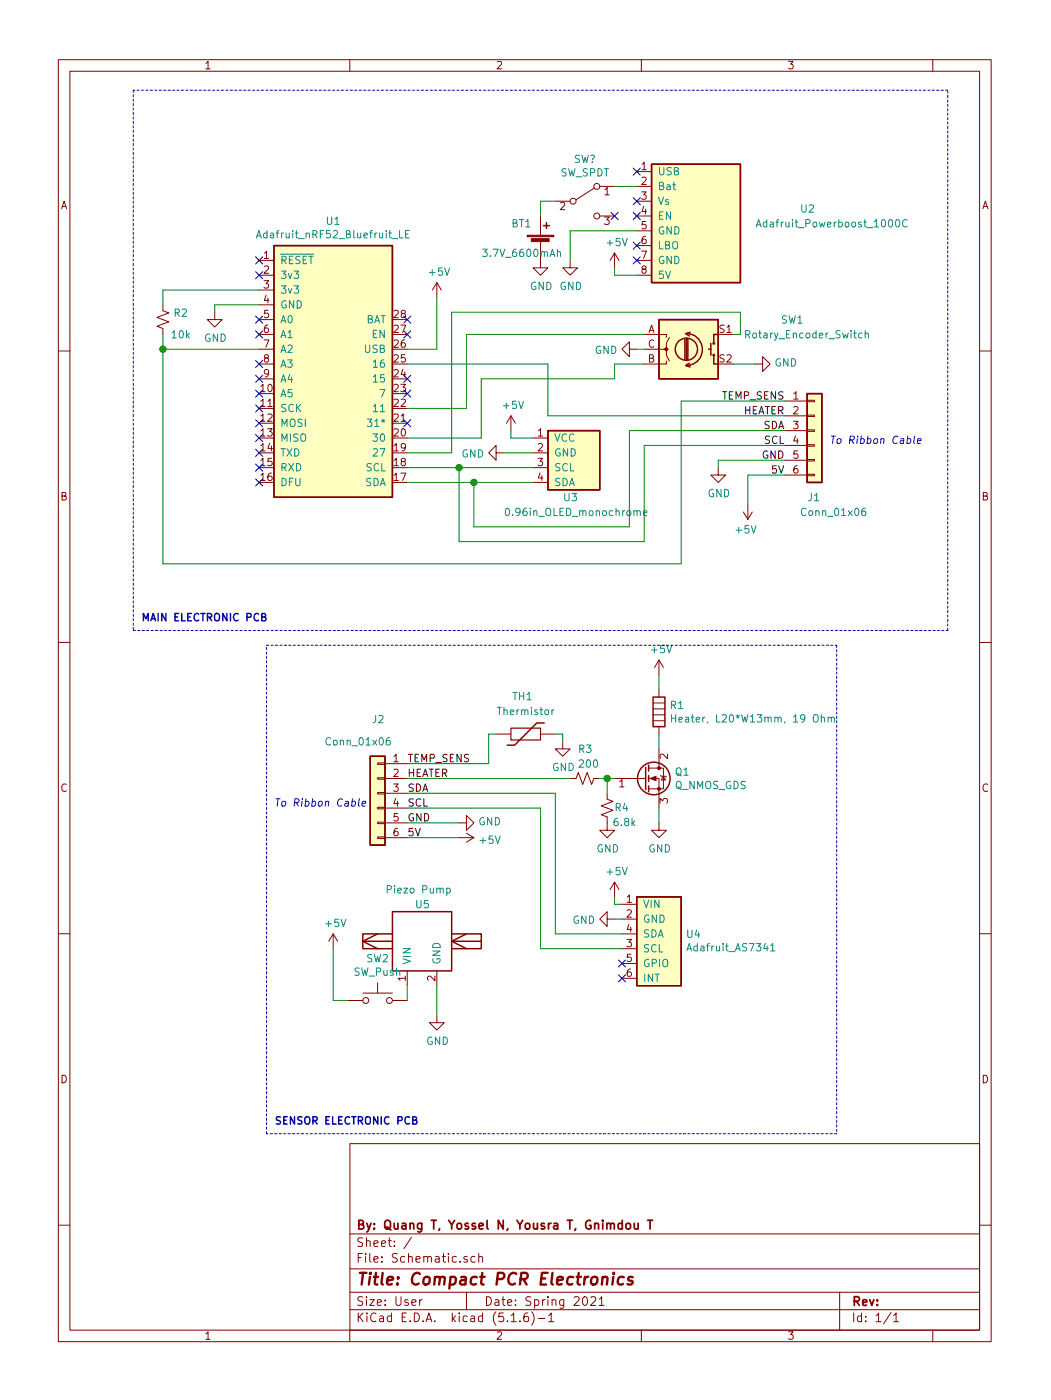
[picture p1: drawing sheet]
<svg xmlns="http://www.w3.org/2000/svg" width="180mm" height="240mm" viewBox="0 0 180 240" stroke-linecap="round" stroke-linejoin="round" font-family="sans-serif">
<g fill="none" stroke="#840000" stroke-width=".17">
<path d="M10 10.2h160v220h-160zM12 12.2h156v216.1h-156zM60 10.2v2M110 10.2v2M160 10.2v2M92.7 37.1v3.3M95.2 34.5h2.6M102 32.2l-3.2 2.1M102.9 32h2.5M102.9 37.1h2.5M109.2 29.4h2.6M109.2 32h2.6"/>
<path d="M109.2 34.5h2.6M109.2 37.1h2.6M109.2 39.6h2.6M27.9 52.3v1l1.1 .4-2.1 .8 2.1 .7-2.1 .8 1 .4v1M36.8 53.6v1.2h1.3l-1.3 1.3-1.2-1.3h1.2M44.4 44.7h2.6M44.4 47.2h2.6M44.4 49.8h2.6M44.4 52.3h2.6M44.4 54.8h2.6M44.4 57.4h2.6M44.4 59.9h2.6"/>
<path d="M74.9 48.5v2.5M74.9 48.5l-.7 1.3M74.9 48.5l.8 1.3M92.7 41.4v4.6h1.3l-1.3 1.2-1.3-1.2h1.3M97.8 44.7v1.3h1.3l-1.3 1.2-1.3-1.2h1.3M105.4 43.4l-.8 1.3M105.4 43.4v2.6M105.4 43.4l.8 1.3M107.9 59.9v-1.2l-1.2 1.2 1.2 1.3v-1.3h1.3M109.2 42.1h2.6M109.2 44.7h2.6M109.2 47.2h2.6"/>
<path d="M110.5 57.4h3.8v.5M110.5 59.9h3.8v1l.5 1.1M114.8 57.9l-.5 1v1h-.5M10 60.2h2M44.4 62.5h2.6M44.4 65h2.6M85.1 77.7v-1.3l-1.3 1.3 1.3 1.3v-1.3h1.3M87.6 71.4l-.7 1.2M87.6 71.4v2.5M87.6 71.4l.8 1.2M91.4 75.2h2.6M91.4 77.7h2.6"/>
<path d="M114.3 62v.5h-3.8M129.5 62.5h1.3v-1.3l1.3 1.3-1.3 1.2v-1.2M134.6 68.8h3.8M134.6 71.4h3.8M134.6 73.9h3.8M134.6 76.4h3.8M134.6 79h3.8M138.4 78.9h1.3v.2h-1.3zM138.4 76.3h1.3v.3h-1.3zM138.4 71.2h1.3v.3h-1.3zM138.4 68.7h1.3v.2h-1.3zM138.4 73.8h1.3v.2h-1.3z"/>
<path d="M168 60.2h2M91.4 80.2h2.6M91.4 82.8h2.6M123.2 80.2v1.3h1.3l-1.3 1.3-1.3-1.3h1.3M127.5 87.9l.8 1.2M128.3 86.6v2.5M129 87.9l-.7 1.2M134.6 81.5h3.8M138.4 81.4h1.3v.2h-1.3zM10 110.2h2M113 113.3v2.5M113 118.3v1.3"/>
<path d="M113 113.3l-.7 1.2M113 113.3l.8 1.2M168 110.2h2M64.8 138.5h1.2v.3h-1.2zM64.8 133.5h1.2v.2h-1.2zM64.8 130.9h1.2v.3h-1.2zM64.8 136h1.2v.3h-1.2zM66 133.6h3.8M66 131h3.8M66 136.1h3.8M66 138.7h3.8M85.1 126h2.5"/>
<path d="M92.7 126h2.5M96.5 127.2v1.3h1.3l-1.3 1.3-1.3-1.3h1.3M97.8 133.6h1l.4-1 .7 2 .8-2 .8 2 .4-1h1M104.1 136.1v1l1.1 .4-2.1 .8 2.1 .7-2.1 .8 1 .4v2.3h1.3l-1.3 1.2-1.2-1.2h1.2M105.4 133.6h5.3M111.3 133.6h1.7v5.1M111.3 131.8h2.5v3.6h-2.5M112 120.6h2M112 123.7h2M112 122.7h2M112 121.6h2M113 124.7v1.3"/>
<path d="M113 128.5v3.3M113.3 133.1l.1 .1h.8l.1 .1M113.8 133.2l.4 .6h-.8zM64.8 141.1h1.2v.2h-1.2zM64.8 143.6h1.2v.3h-1.2zM66 141.2h3.8M66 143.7h3.8M78.7 141.2h1.3v-1.3l1.3 1.3-1.3 1.3v-1.3M78.7 143.7h2.6M80 143l1.3 .7M81.3 143.7l-1.3 .8M104.1 157.7v-1.3l-1.2 1.3 1.2 1.3v-1.3h1.3"/>
<path d="M105.4 151.4v2.5M105.4 151.4l-.8 1.2M105.4 151.4l.8 1.2M106.7 155.2h2.5M106.7 157.7h2.5M113 141.2v1.3h1.3l-1.3 1.2-1.2-1.2h1.2M10 160.2h2M57.1 160.3l-.7 1.2M57.1 160.3v2.5M57.1 160.3l.8 1.2M59.7 171.7h2.5M62.2 170.4h5.1"/>
<path d="M64.8 168.6v1.8M67.3 171.7h2.5M69.8 166.6v2.5M74.9 174.2v1.3h1.3l-1.3 1.3-1.2-1.3h1.2M74.9 166.6v2.5M106.7 160.3h2.5M106.7 162.8h2.5M106.7 165.3h2.5M106.7 167.9h2.5M168 160.2h2M60 196.2h108v32.1h-108zM10 210.2h2"/>
<path d="M60 217.7h108M60 211.7h108M70.6 212.3l-1.3 2M80.1 215.7a.37 .37 0 0 0-.5 .1v.2l.5 .2 .1 .1-.2 .3-.4-.1M81.5 215.7l-.4-.1-.3 .3v.6l.3 .1 .4-.1M82.1 215.7h.1a.37 .37 0 0 1 .6 .1v.8M82.1 215.1v1.5M168 210.2h2M60 228.3v1.9M60 224.7h108M60 221.8h108M72 223v1"/>
<path d="M72.4 223l-.3 .1-.1 .2M80 221.8v2.9M87.7 226.8h.8M89.2 226.7v.1M90.6 225.3a.59 .59 0 0 0-.8 .6v.6l.2 .2 .4 .1 .2-.1 .1-.5-.1-.3h-.5l-.3 .3M91.2 225.1a1.71 1.71 0 0 1 0 2.3M92.3 226.2h1.2M94.1 225.7l.4-.4v1.5M94.1 226.8h.9M100.1 222.7l.3-.2a.94 .94 0 0 1 0 1.5l-.3-.1-.1-.2-.1-.6zM101.3 222.7l.2-.2h.4l.2 .2 .1 .2-.1 .2-.8 .9h.9M102.8 222.9l.4-.4v1.5"/>
<path d="M102.8 224h.8M110 228.3v1.9M144 221.8v6.5M152.8 225.2l-1.2 2M153.3 225.7l.4-.4v1.5M153.3 226.8h.8M160 228.3v1.9"/>
<circle cx="98.3" cy="34.5" r=".51"/>
<circle cx="102.4" cy="32" r=".51"/>
<circle cx="102.4" cy="37.1" r=".51"/>
<circle cx="62.7" cy="171.7" r=".51"/>
<circle cx="66.8" cy="171.7" r=".51"/>
</g>
<path d="M103.4 219.3a.52 .52 0 0 1 .8 .1l-.1 1M105.2 219.1l-.2 1.3M105.3 218.4l-.1 .1 .1 .1 .1-.1-.1-.1v.2M107 219.2a.68 .68 0 0 0-1 .3v.8l.3 .1 .6-.1M108.5 219.2a.49 .49 0 0 0-.8 .3l.1 .2 .5 .1 .2 .2-.3 .4-.6-.1" fill="none" stroke="#840000" stroke-width=".41"/>
<path d="M106.7 210l-.4-.1-.3 .3 .1 .6 .2 .1 .4-.1M106.7 209.4v1.5M107.4 210l.2-.1 .5 .1v.8l-.2 .1-.5-.1zM108.8 209.9v.8a.39 .39 0 0 0 .6 .1M109.4 209.9v1M111.1 209.4h.8M111.5 209.4v1.5" fill="none" stroke="#840000" stroke-width=".3"/>
<g fill="none" stroke="#840000" stroke-width=".25">
<path d="M93.2 38.7h1M93.7 38.2v1M111.8 28.2h15.2v20.3h-15.2zM47 42.1h20.3v43.2h-20.3zM113 54.8h10.2v10.2h-10.2zM117.5 58.1v3.6M117.7 57.2a2.74 2.74 0 0 1 2.8 2.8 2.74 2.74 0 0 1-2.8 2.7M117.7 58.1v3.6M118 58.1v3.6M118.4 57l-.8 .3 .6 .3M121.5 59.9h.4M121.9 58.9v2"/>
<path d="M123.2 57.4h-.8v1.5M94 73.9h8.9v10.2h-8.9zM118.2 62.3l-.6 .4 .8 .3M122.4 60.9v1.6h.8M138.4 67.5h2.6v15.3h-2.6zM112 119.6h2v5.1h-2zM63.5 129.8h2.5v15.2h-2.5zM93.3 124.1h-1.2l-3.8 3.8h-1.3M110.7 131.7v3.8M111.3 131.3v1M111.3 133.1v1M111.3 134.9v1"/>
<path d="M67.3 156.4h10.2v10.2h-10.2zM109.2 153.9h7.6v15.2h-7.6zM62.2 161.5h5.1M64.8 160.3l-2.6 1.2 2.6 1.3M67.3 160.3h-5.1v2.5h5.1M77.5 160.3h5v2.5h-5M77.5 161.5h5M80 160.3l-2.5 1.2 2.5 1.3"/>
<circle cx="117.7" cy="59.9" r="1.9"/>
<circle cx="122.4" cy="58.9" r=".13"/>
<circle cx="122.4" cy="60.9" r=".13"/>
<circle cx="112.1" cy="133.6" r="2.79"/>
</g>
<g fill="#840000" stroke="#840000" stroke-width=".17">
<path d="M111.5 133.6l1-.4v.8z"/>
<path d="M90.4 40.4h4.6v.2h-4.6z"/>
<path d="M91.1 41h3.1v.5h-3.1z"/>
<circle cx="113" cy="135.4" r=".25"/>
<circle cx="113" cy="131.8" r=".25"/>
<circle cx="114.3" cy="59.9" r=".25"/>
</g>
<g fill="#ffffc2" stroke="#ffffc2" stroke-width=".17">
<path d="M63.5 129.8h2.5v15.2h-2.5z"/>
<path d="M111.8 28.2h15.2v20.3h-15.2z"/>
<path d="M109.2 153.9h7.6v15.2h-7.6z"/>
<path d="M47 42.1h20.3v43.2h-20.3z"/>
<path d="M138.4 67.5h2.6v15.3h-2.6z"/>
<path d="M113 54.8h10.2v10.2h-10.2z"/>
<path d="M94 73.9h8.9v10.2h-8.9z"/>
</g>
<g fill="none" stroke="#008484" stroke-width=".17">
<path d="M68.5 39.6v1.2h.6M70.2 39.6h-.6v1.2h.6M129.7 38.9l.4-1.2 .5 1.2M129.8 38.6h.6M153.7 37.8l.2-.1a.67 .67 0 0 1 .4 .6 .67 .67 0 0 1-.4 .6l-.3-.2v-.2zM155.6 37.8a.51 .51 0 0 0-.6 0 .51 .51 0 0 0-.2 .6 .46 .46 0 0 0 .3 .5 .46 .46 0 0 0 .5-.1M44 40.8l.4-1.2 .4 1.2M44.1 40.5h.6M69.6 40.2h.4M95.6 43.3l.2-.1h.3v.8M147.9 57.2h-.4l-.3 .2 .2 .5h.5M148.4 57.3l.2-.1h.3v.8"/>
<path d="M148.4 56.7v1.3M63 71.9h.8l-.4 .5 .3 .1 .1 .5-.1 .1-.5 .1-.2-.1M86.8 87.3l.2-.1a.67 .67 0 0 1 .4 .6 .67 .67 0 0 1-.4 .7l-.3-.3v-.2zM109.3 87.8l.2-.2 .3 .1v.8M110.4 88l.6-.1-.1-.2-.4-.1-.1 .2v.6h.5M148.4 87.2l-.4 .1a.87 .87 0 0 0 0 1.2l.5-.2v-.5l-.5-.1-.2 .2M66.9 126.6l-.4 .1a.87 .87 0 0 0 0 1.1l.4-.1v-.5l-.4-.1-.3 .2M94.7 121.8v.8M95 121.8l-.3 .2M115.2 122.6v1.3M115.2 123.2h.7M115.9 122.6v1.3"/>
<path d="M140.9 123.2l.2-.1h.3v.8M142 123.2l.2-.1h.3l.1 .8M142 123.1v.8M142.6 123.2l.1-.1h.4v.8M76.6 152.5l.4-.1 .2 .2-.1 .6h-.5M132.2 162.3l.3-.4v1.3M132.2 163.2h.7"/>
</g>
<path d="M87.6 125h5.1v2h-5.1z" fill="none" stroke="#840000" stroke-width=".2"/>
<path d="M22.9 15.5v92.7M162.6 15.5h-139.7M22.9 108.2h139.7M45.7 110.7h97.8M143.5 110.7v83.8M162.6 108.2v-92.7M45.7 194.5v-83.8M143.5 194.5h-97.8" fill="none" stroke="#0000c2" stroke-width=".17" stroke-dasharray=".4 .4"/>
<g fill="none" stroke="#008400" stroke-width=".17">
<path d="M95.2 34.5h-2.5v2.6M105.4 32h3.8M109.2 39.6h-11.4v5.1M27.9 59.9h16.5M27.9 57.4v39.4h88.9v-28h17.8M44.4 49.8h-16.5v2.5M44.4 52.3h-7.6v1.3M74.9 51v8.9h-5.1M105.4 46v1.2h3.8M109.2 59.9h1.3M110.5 57.4h-30.5v12.7h-10.2M125.7 57.4h1.3v-3.8h-49.5v24.1h-7.7"/>
<path d="M69.8 62.5h24.2v8.9h40.6M86.4 77.7h5M87.6 73.9v1.3h3.8M110.5 62.5h-5.1v2.5h-22.9v10.2h-12.7M125.7 62.5h3.8M134.6 79h-11.4v1.2M134.6 76.4h-24.1v16.5h-31.8v-12.7M134.6 73.9h-26.7v16.5h-26.6v-7.6M69.8 80.2h21.6M69.8 82.8h21.6M134.6 81.5h-6.3v5.1M113 115.8v2.5"/>
<path d="M69.8 133.6h28M69.8 136.1h25.4v24.2h11.5M69.8 138.7h22.9v24.1h14M85.1 126h-1.3v5h-14M95.2 126h1.3v1.2M102.9 133.6h2.5M104.1 133.6v2.5M113 126v2.5M113 138.7v2.5M69.8 143.7h8.9M69.8 141.2h8.9M105.4 153.9v1.3h1.3"/>
<path d="M105.4 157.7h1.3M57.1 162.8v8.9h2.6M69.8 169.1v2.6M74.9 169.1v5.1"/>
</g>
<path d="M155.7 75.3h.3l.2 .2-.1 .6h-.5M156.9 74.8l-.2 1.1 .2 .2M157.4 75.7l.6-.1v-.3h-.5l-.2 .6 .2 .2h.4M60.4 137.5h.4l.2 .2-.2 .6h-.5M61.6 137.1l-.1 1.1 .1 .1M62.1 137.9l.6-.1v-.3h-.5l-.1 .7 .1 .1h.4" fill="none" stroke="#0000c2" stroke-width=".17"/>
<path d="M44.9 105.9l.5-.1 .2-.2-.1-.2-.2-.1h-.4v1.2h.5l.2-.1v-.3l-.3-.2M70.8 192.2h.5l.2-.2-.1-.2-.2-.2h-.4v1.3h.5l.2-.2v-.2l-.3-.3" fill="none" stroke="#0000c2" stroke-width=".25"/>
<g fill="#008400" stroke="#008400" stroke-width=".25">
<circle cx="104.1" cy="133.6" r=".51"/>
<circle cx="27.9" cy="59.9" r=".51"/>
<circle cx="78.7" cy="80.2" r=".51"/>
<circle cx="81.3" cy="82.8" r=".51"/>
</g>
<g fill="none" stroke="#000084" stroke-width=".17">
<path d="M104.8 36.5l1.2 1.2M106 36.5l-1.2 1.2M108.6 28.8l1.2 1.3M108.6 36.5l1.2 1.2M108.6 33.9l1.2 1.2M109.8 28.8l-1.2 1.3M109.8 36.5l-1.2 1.2M109.8 33.9l-1.2 1.2M43.8 44.1l1.3 1.2M43.8 46.6l1.3 1.2M43.8 54.2l1.3 1.3M43.8 56.8l1.3 1.2"/>
<path d="M45.1 44.1l-1.3 1.2M45.1 46.6l-1.3 1.2M45.1 54.2l-1.3 1.3M45.1 56.8l-1.3 1.2M69.2 54.2l1.3 1.3M69.2 56.8l1.3 1.2M70.5 54.2l-1.3 1.3M70.5 56.8l-1.3 1.2M108.6 44.1l1.2 1.2M108.6 41.5l1.2 1.3M109.8 44.1l-1.2 1.2M109.8 41.5l-1.2 1.3"/>
<path d="M43.8 77.1l1.3 1.2M43.8 79.6l1.3 1.3M43.8 74.6l1.3 1.2M43.8 72l1.3 1.2M43.8 69.5l1.3 1.2M43.8 61.9l1.3 1.2M43.8 64.4l1.3 1.2M43.8 66.9l1.3 1.3M45.1 77.1l-1.3 1.2M45.1 79.6l-1.3 1.3M45.1 74.6l-1.3 1.2M45.1 72l-1.3 1.2"/>
<path d="M45.1 69.5l-1.3 1.2M45.1 61.9l-1.3 1.2M45.1 64.4l-1.3 1.2M45.1 66.9l-1.3 1.3M69.2 64.4l1.3 1.2M69.2 66.9l1.3 1.3M69.2 72l1.3 1.2M70.5 64.4l-1.3 1.2M70.5 66.9l-1.3 1.3M70.5 72l-1.3 1.2M43.8 82.2l1.3 1.2M45.1 82.2l-1.3 1.2"/>
<path d="M106.1 167.3l1.2 1.2M106.1 164.7l1.2 1.2M107.3 167.3l-1.2 1.2M107.3 164.7l-1.2 1.2"/>
</g>
<text font-size="2.8" fill="#840000" x="61" y="220.5">Title: Compact PCR Electronics</text>
<g font-size="2.1" fill="#840000">
<text x="61" y="214">Sheet: /</text>
<text x="61" y="211">By: Quang T, Yossel N, Yousra T, Gnimdou T</text>
<text x="61" y="216.7">File: Schematic.sch</text>
<text x="61" y="226.9">KiCad E.D.A. kicad (5.1.6)-1</text>
<text x="61" y="224.1">Size: User</text>
<text x="83" y="224.1">Date: Spring 2021</text>
<text x="146" y="224.1">Rev:</text>
<text x="146" y="226.9">Id: 1/1</text>
</g>
<g font-size="1.8" fill="#840000">
<text x="35" y="11.9">1</text>
<text x="85" y="11.9">2</text>
<text x="135" y="11.9">3</text>
<text x="110" y="29.2">1</text>
<text x="10.4" y="35.9">A</text>
<text x="103.7" y="33.5">1</text>
<text x="110" y="31.7">2</text>
<text x="110" y="34.3">3</text>
<text x="168.4" y="35.9">A</text>
<text x="96" y="36.1">2</text>
<text x="103.7" y="38.6">3</text>
<text x="110" y="36.8">4</text>
<text x="110" y="39.4">5</text>
<text x="110" y="41.9">6</text>
<text x="45.2" y="44.4">1</text>
<text x="45.2" y="47">2</text>
<text x="110" y="44.4">7</text>
<text x="110" y="47">8</text>
<text x="45.2" y="49.5">3</text>
<text x="45.2" y="52.1">4</text>
<text x="45.2" y="54.6">5</text>
<text x="45.2" y="57.1">6</text>
<text x="45.2" y="59.7">7</text>
<text x="67.6" y="59.7">26</text>
<text x="67.6" y="57.1">27</text>
<text x="67.6" y="54.6">28</text>
<text x="111.1" y="57.1">A</text>
<text x="111.1" y="59.7">C</text>
<text x="123.4" y="57.1">S1</text>
<text x="45.2" y="62.2">8</text>
<text x="45.2" y="64.8">9</text>
<text x="67.6" y="64.8">24</text>
<text x="67.6" y="62.2">25</text>
<text x="111.1" y="62.2">B</text>
<text x="123.4" y="62.2">S2</text>
<text x="44.8" y="67.3">10</text>
<text x="44.8" y="69.8">11</text>
<text x="67.6" y="69.8">22</text>
<text x="67.6" y="67.3">23</text>
<text x="136" y="68.6">1</text>
<text x="136" y="71.1">2</text>
<text x="44.8" y="72.4">12</text>
<text x="44.8" y="74.9">13</text>
<text x="44.8" y="77.5">14</text>
<text x="67.6" y="77.5">19</text>
<text x="67.6" y="74.9">20</text>
<text x="67.6" y="72.4">21</text>
<text x="92.2" y="74.9">1</text>
<text x="92.2" y="77.5">2</text>
<text x="136" y="73.6">3</text>
<text x="136" y="76.2">4</text>
<text x="44.8" y="80">15</text>
<text x="44.8" y="82.5">16</text>
<text x="67.6" y="82.5">17</text>
<text x="67.6" y="80">18</text>
<text x="92.2" y="80">3</text>
<text x="92.2" y="82.5">4</text>
<text x="136" y="78.7">5</text>
<text x="136" y="81.3">6</text>
<text x="10.4" y="85.9">B</text>
<text x="168.4" y="85.9">B</text>
<text x="67.5" y="130.8">1</text>
<text x="114.6" y="130.3" transform="rotate(-90 114.6 130.3)">2</text>
<text x="10.4" y="135.9">C</text>
<text x="67.5" y="133.3">2</text>
<text x="67.5" y="135.9">3</text>
<text x="106.2" y="135.1">1</text>
<text x="114.6" y="137.9" transform="rotate(-90 114.6 137.9)">3</text>
<text x="168.4" y="135.9">C</text>
<text x="67.5" y="138.4">4</text>
<text x="67.5" y="141">5</text>
<text x="67.5" y="143.5">6</text>
<text x="107.5" y="154.9">1</text>
<text x="107.5" y="157.5">2</text>
<text x="107.5" y="160">4</text>
<text x="107.5" y="162.5">3</text>
<text x="107.5" y="165.1">5</text>
<text x="107.5" y="167.6">6</text>
<text x="69.6" y="168.4" transform="rotate(-90 69.6 168.4)">1</text>
<text x="74.7" y="168.4" transform="rotate(-90 74.7 168.4)">2</text>
<text x="10.4" y="185.9">D</text>
<text x="168.4" y="185.9">D</text>
<text x="35" y="229.9">1</text>
<text x="85" y="229.9">2</text>
<text x="135" y="229.9">3</text>
</g>
<g font-size="1.8" fill="#008484">
<text x="98.4" y="28">SW?</text>
<text x="96.1" y="30.3">SW_SPDT</text>
<text x="112.8" y="30.1">USB</text>
<text x="112.8" y="32.6">Bat</text>
<text x="112.8" y="35.2">Vs</text>
<text x="44.8" y="40.9">Adafruit_nRF52_Bluefruit_LE</text>
<text x="56" y="38.6">U1</text>
<text x="87.8" y="39">BT1</text>
<text x="112.8" y="37.7">EN</text>
<text x="112.8" y="40.2">GND</text>
<text x="130.7" y="39">Adafruit_Powerboost_1000C</text>
<text x="137.4" y="36.5">U2</text>
<text x="48" y="45.3">RESET</text>
<text x="48" y="47.9">3v3</text>
<text x="73.7" y="47.3">+5V</text>
<text x="83.3" y="44.1">3.7V_6600mAh</text>
<text x="104.2" y="42.2">+5V</text>
<text x="112.8" y="42.8">LBO</text>
<text x="112.8" y="45.3">GND</text>
<text x="112.8" y="47.9">5V</text>
<text x="48" y="50.4">3v3</text>
<text x="48" y="52.9">GND</text>
<text x="90.9" y="49.8">GND GND</text>
<text x="29.5" y="58.1">10k</text>
<text x="29.9" y="54.4">R2</text>
<text x="35" y="58.7">GND</text>
<text x="48" y="55.5">A0</text>
<text x="48" y="58">A1</text>
<text x="62.7" y="55.5">BAT</text>
<text x="63.8" y="58">EN</text>
<text x="128.3" y="58.1">Rotary_Encoder_Switch</text>
<text x="134" y="55.5">SW1</text>
<text x="48" y="60.6">A2</text>
<text x="48" y="63.1">A3</text>
<text x="48" y="65.6">A4</text>
<text x="62.6" y="60.6">USB</text>
<text x="64.3" y="65.6">15</text>
<text x="64.3" y="63.1">16</text>
<text x="102" y="60.7">GND</text>
<text x="132.8" y="62.9">GND</text>
<text x="48" y="68.2">A5</text>
<text x="48" y="70.7">SCK</text>
<text x="64.3" y="70.7">11</text>
<text x="65.3" y="68.2">7</text>
<text x="86.4" y="70.2">+5V</text>
<text x="48" y="73.3">MOSI</text>
<text x="48" y="75.8">MISO</text>
<text x="63.6" y="73.3">31*</text>
<text x="64.3" y="75.8">30</text>
<text x="95" y="75.8">VCC</text>
<text x="48" y="78.3">TXD</text>
<text x="48" y="80.9">RXD</text>
<text x="48" y="83.4">DFU</text>
<text x="62.6" y="83.4">SDA</text>
<text x="62.8" y="80.9">SCL</text>
<text x="64.3" y="78.3">27</text>
<text x="79.1" y="78.5">GND</text>
<text x="95" y="78.3">GND</text>
<text x="95" y="80.9">SCL</text>
<text x="95" y="83.4">SDA</text>
<text x="87.3" y="88.6">0.96in_OLED_monochrome</text>
<text x="96.7" y="86">U3</text>
<text x="121.4" y="85.3">GND</text>
<text x="137.8" y="88.6">Conn_01x06</text>
<text x="138.6" y="86">J1</text>
<text x="126.3" y="91.6">+5V</text>
<text x="111.8" y="112.1">+5V</text>
<text x="63.9" y="124.1">J2</text>
<text x="85.5" y="122.7">Thermistor</text>
<text x="87.9" y="120.2">TH1</text>
<text x="115" y="121.7">R1</text>
<text x="116.9" y="124">Heater, L20*W13mm, 19 Ohm</text>
<text x="56.2" y="127.9">Conn_01x06</text>
<text x="99.3" y="129.2">R3</text>
<text x="99.5" y="131.7">200</text>
<text x="94.7" y="132.3">GND</text>
<text x="115.7" y="135.4">Q_NMOS_GDS</text>
<text x="115.8" y="133.1">Q1</text>
<text x="82" y="141.6">GND</text>
<text x="105.4" y="141.8">6.8k</text>
<text x="105.5" y="139.2">R4</text>
<text x="82.4" y="144.8">+5V</text>
<text x="102.3" y="146.3">GND</text>
<text x="111.2" y="146.3">GND</text>
<text x="66.8" y="153.3">Piezo Pump</text>
<text x="71.3" y="155.9">U5</text>
<text x="104.2" y="150.2">+5V</text>
<text x="110.2" y="155.8">VIN</text>
<text x="55.9" y="159.1">+5V</text>
<text x="98.2" y="158.5">GND</text>
<text x="110.2" y="158.4">GND</text>
<text x="110.2" y="160.9">SDA</text>
<text x="117.8" y="160.9">U4</text>
<text x="60.7" y="167.4">SW_Push</text>
<text x="62.9" y="165.1">SW2</text>
<text x="70.5" y="165.6" transform="rotate(-90 70.5 165.6)">VIN</text>
<text x="75.6" y="165.6" transform="rotate(-90 75.6 165.6)">GND</text>
<text x="110.2" y="163.4">SCL</text>
<text x="110.2" y="166">GPIO</text>
<text x="118.4" y="163.3">Adafruit_AS7341</text>
<text x="110.2" y="168.5">INT</text>
<text x="73.1" y="179.3">GND</text>
</g>
<g font-size="1.8">
<text x="123.9" y="68.6">TEMP_SENS</text>
<text x="127.4" y="71.1">HEATER</text>
<text x="130.9" y="73.6">SDA</text>
<text x="131.1" y="76.2">SCL</text>
<text x="130.7" y="78.7">GND</text>
<text x="132.5" y="81.3">5V</text>
<text x="69.8" y="130.8">TEMP_SENS</text>
<text x="69.8" y="133.3">HEATER</text>
<text x="69.8" y="135.9">SDA</text>
<text x="69.8" y="143.5">5V</text>
<text x="69.8" y="141">GND</text>
<text x="69.8" y="138.4">SCL</text>
</g>
<g font-size="1.8" fill="#0000c2">
<text x="142.2" y="76.2">To Ribbon Cable</text>
<text x="24.1" y="106.6">MAIN ELECTRONIC PCB</text>
<text x="47" y="138.4">To Ribbon Cable</text>
<text x="47" y="193">SENSOR ELECTRONIC PCB</text>
</g>
</svg>
